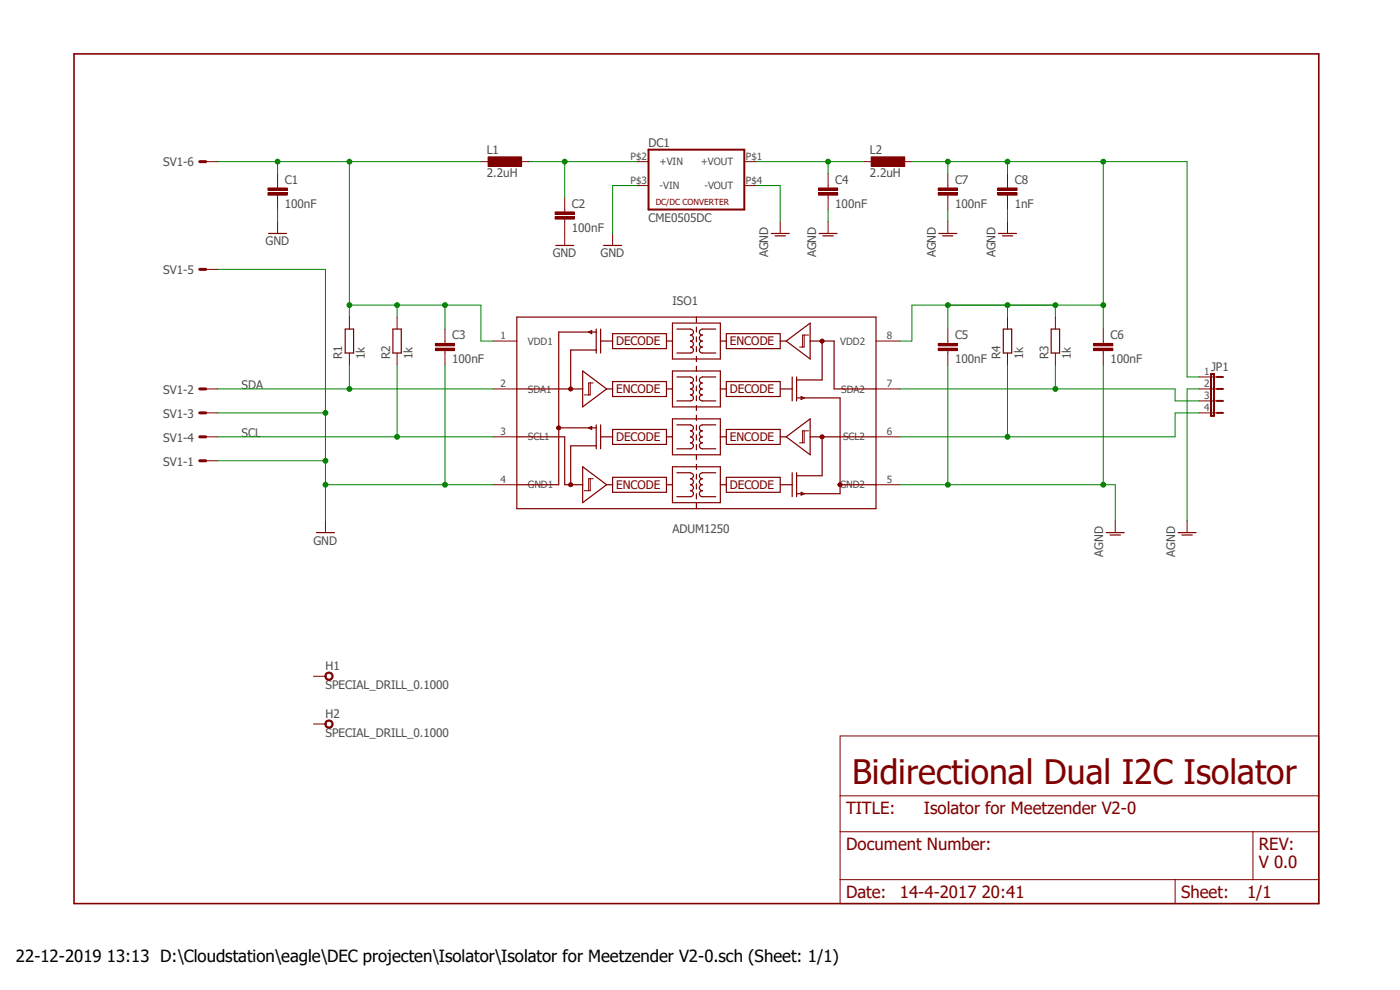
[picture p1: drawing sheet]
<svg xmlns="http://www.w3.org/2000/svg" width="297mm" height="210mm" viewBox="0 0 297 210" stroke-linecap="round" stroke-linejoin="round" font-family="sans-serif">
<path d="M15.2 11.1l265 181.1M280.2 11.1l-265 181.1" fill="none" stroke="#fff" stroke-width=".21"/>
<path d="M15.7 11.4h264.1v180.3h-264.1z" fill="none" stroke="#800000" stroke-width=".34"/>
<g fill="none" stroke="#800000" stroke-width=".21">
<path d="M135 34.3h2.6M135 39.4h2.6M157.9 34.3h2.5M157.9 39.4h2.5M175.7 39.4v.5M165.5 47v2.5M175.7 41.4v.5M69 110.4v2.6M236.6 110.4v2.6M251.8 110.4v2.6M178.2 156.1h101.6v35.6h-101.6zM178.2 176.4h101.6"/>
<path d="M178.2 168.8h101.6M265.8 176.4v10.2M178.2 186.6h101.6M249.3 186.6v5.1"/>
</g>
<path d="M163.6 49.5h3.8M164.4 50h2.2M67.1 113h3.9M234.7 113h3.8M235.5 113.5h2.2M249.9 113h3.8M250.7 113.5h2.2" fill="none" stroke="#800000" stroke-width=".25"/>
<path d="M137.6 31.7h20.3v12.7h-20.3z" fill="none" stroke="#800000" stroke-width=".42"/>
<path d="M173.7 40.9h4v.5h-4z" fill-rule="evenodd" fill="#800000"/>
<path d="M173.7 40.9h4v.5h-4z" fill="none" stroke="#800000" stroke-width=".21"/>
<path d="M173.7 39.9h4v.5h-4z" fill-rule="evenodd" fill="#800000"/>
<path d="M58.9 39.4v.5M173.7 39.9h4v.5h-4zM175.7 36.8v2.6M58.9 41.4v.5M175.7 41.9v2.5" fill="none" stroke="#800000" stroke-width=".21"/>
<path d="M56.9 40.9h4v.5h-4z" fill-rule="evenodd" fill="#800000"/>
<path d="M56.9 40.9h4v.5h-4z" fill="none" stroke="#800000" stroke-width=".21"/>
<path d="M56.9 39.9h4v.5h-4z" fill-rule="evenodd" fill="#800000"/>
<g fill="none" stroke="#800000" stroke-width=".21">
<path d="M43.6 34.3h2.6M56.9 39.9h4v.5h-4zM58.9 36.8v2.6M43.6 57.1h2.6M58.9 41.9v2.5M58.9 47v2.5M175.7 47v2.5M201.1 72.3v.6M201.1 74.4v.5M254.4 80h3.8M43.6 97.7h2.6M43.6 82.5h2.6"/>
<path d="M43.6 87.6h2.6M43.6 92.7h2.6M254.4 82.5h3.8M254.4 87.6h3.8M254.4 85h3.8"/>
</g>
<path d="M57 49.5h3.8M173.8 49.5h3.8M174.6 50h2.2" fill="none" stroke="#800000" stroke-width=".25"/>
<path d="M42.4 34.3h1.2M42.4 57.1h1.2M42.4 97.7h1.2M42.4 82.5h1.2M42.4 87.6h1.2M42.4 92.7h1.2" fill="none" stroke="#800000" stroke-width=".64"/>
<path d="M256.9 79.3h.7v8.9h-.7zM258.2 80h1.3M258.2 85h1.3M258.2 82.5h1.3M258.2 87.6h1.3" fill="none" stroke="#800000" stroke-width=".42"/>
<path d="M199.1 73.9h4v.5h-4z" fill-rule="evenodd" fill="#800000"/>
<path d="M199.1 73.9h4v.5h-4z" fill="none" stroke="#800000" stroke-width=".21"/>
<path d="M199.1 72.9h4v.5h-4z" fill-rule="evenodd" fill="#800000"/>
<path d="M199.1 72.9h4v.5h-4zM201.1 69.8v2.5M201.1 74.9v2.5" fill="none" stroke="#800000" stroke-width=".21"/>
<path d="M69.2 142.7a.88 .88 0 0 1 1.4 .3 .88 .88 0 0 1-.6 1.3 .88 .88 0 0 1-1.1-.8h.3a.64 .64 0 0 1 .9-.6 .64 .64 0 0 1 .1 1.1 .64 .64 0 0 1-1-.3v-.2h-.3z" fill-rule="evenodd" fill="#800000"/>
<path d="M66.5 143.5h2.5M69.2 142.7a.88 .88 0 0 1 1.4 .3 .88 .88 0 0 1-.6 1.3 .88 .88 0 0 1-1.1-.8h.3a.64 .64 0 0 1 .9-.6 .64 .64 0 0 1 .1 1.1 .64 .64 0 0 1-1-.3v-.2h-.3z" fill="none" stroke="#800000" stroke-width=".21"/>
<path d="M69.2 152.9a.88 .88 0 0 1 1.4 .3 .88 .88 0 0 1-.6 1.2 .88 .88 0 0 1-1.1-.8h.3a.64 .64 0 0 1 .9-.5 .64 .64 0 0 1 .1 1 .64 .64 0 0 1-1-.2v-.3h-.3z" fill-rule="evenodd" fill="#800000"/>
<g fill="none" stroke="#800000" stroke-width=".21">
<path d="M104.6 72.3h5M170.6 71.1v2.5h-1M171.5 71.1h-1.2v2.5M185.8 72.3h5.1M104.6 82.5h5M104.6 92.7h5M125.2 81.2v2.6h-1.2M125.9 81.2h-1v2.6M170.6 91.4v2.5h-1M171.5 91.4h-1.2v2.5M185.8 82.5h5.1M185.8 92.7h5.1"/>
<path d="M104.6 102.8h5M125.2 101.6v2.5h-1.2M125.9 101.6h-1v2.5M185.8 102.8h5.1M66.5 153.6h2.5M69.2 152.9a.88 .88 0 0 1 1.4 .3 .88 .88 0 0 1-.6 1.2 .88 .88 0 0 1-1.1-.8h.3a.64 .64 0 0 1 .9-.5 .64 .64 0 0 1 .1 1 .64 .64 0 0 1-1-.2v-.3h-.3z"/>
</g>
<g fill="none" stroke="#800000" stroke-width=".25">
<path d="M109.6 67.3h76.2v40.6h-76.2zM123.6 78.7l5.1 3.8-5.1 3.8zM124.9 70.4l.6-.3v.7zM126.5 70.4h-8v32.4h-8.9M126.5 69.8v5.1M126.5 74.3h-5.4v8.2M127.4 72.3h2.6M127.4 69.8v5.1M130 70.8h11.4v3.2h-11.4zM141.4 72.3h1.3M142.7 68.5h10.1v7.7h-10.1zM142.7 78.7h10.1v7.6h-10.1z"/>
<path d="M143.6 80h2.9a.64 .64 0 0 1 .6 .6 .64 .64 0 0 1-.6 .6 .64 .64 0 0 1 .6 .7 .64 .64 0 0 1-.6 .6 .64 .64 0 0 1 .6 .6 .64 .64 0 0 1-.6 .7 .64 .64 0 0 1 .6 .6 .64 .64 0 0 1-.6 .6h-2.9M143.6 69.8h2.9a.64 .64 0 0 1 .6 .6 .64 .64 0 0 1-.6 .7 .64 .64 0 0 1 .6 .6 .64 .64 0 0 1-.6 .6 .64 .64 0 0 1 .6 .7 .64 .64 0 0 1-.6 .6 .64 .64 0 0 1 .6 .7 .64 .64 0 0 1-.6 .6h-2.9M151.8 80h-2.8a.64 .64 0 0 0-.6 .6 .64 .64 0 0 0 .6 .6 .64 .64 0 0 0-.6 .7 .64 .64 0 0 0 .6 .6 .64 .64 0 0 0-.6 .6 .64 .64 0 0 0 .6 .7 .64 .64 0 0 0-.6 .6 .64 .64 0 0 0 .6 .6h2.8M151.8 69.8h-2.8a.64 .64 0 0 0-.6 .6 .64 .64 0 0 0 .6 .7 .64 .64 0 0 0-.6 .6 .64 .64 0 0 0 .6 .6 .64 .64 0 0 0-.6 .7 .64 .64 0 0 0 .6 .6 .64 .64 0 0 0-.6 .7 .64 .64 0 0 0 .6 .6h2.8M152.8 72.3h1.3M154.1 70.8h11.4v3.2h-11.4zM165.5 72.3h1.3M166.8 72.3l5.1-3.8v7.7zM168.1 80v5M169 80v5M171.9 72.3h5.1v10.2h8.8M174.4 72.3v8.3h-5.4"/>
<path d="M109.6 92.7h10.2v10.1h3.8M109.6 82.5h14M118.5 90.8h8M123.6 99l5.1 3.8-5.1 3.8zM124.9 90.8l.6-.3v.6zM126.5 90.1v5.1M126.5 94.6h-5.4v8.2M127.4 92.7h2.6M127.4 90.1v5.1M128.7 82.5h1.3M130 91.1h11.4v3.2h-11.4zM130 80.9h11.4v3.2h-11.4z"/>
<path d="M141.4 92.7h1.3M141.4 82.5h1.3M142.7 88.9h10.1v7.6h-10.1zM142.7 99h10.1v7.6h-10.1zM143.6 90.1h2.9a.64 .64 0 0 1 .6 .7 .64 .64 0 0 1-.6 .6 .64 .64 0 0 1 .6 .6 .64 .64 0 0 1-.6 .7 .64 .64 0 0 1 .6 .6 .64 .64 0 0 1-.6 .6 .64 .64 0 0 1 .6 .7 .64 .64 0 0 1-.6 .6h-2.9M151.8 90.1h-2.8a.64 .64 0 0 0-.6 .7 .64 .64 0 0 0 .6 .6 .64 .64 0 0 0-.6 .6 .64 .64 0 0 0 .6 .7 .64 .64 0 0 0-.6 .6 .64 .64 0 0 0 .6 .6 .64 .64 0 0 0-.6 .7 .64 .64 0 0 0 .6 .6h2.8M152.8 92.7h1.3M152.8 82.5h1.3M154.1 80.9h11.4v3.2h-11.4zM154.1 91.1h11.4v3.2h-11.4zM165.5 92.7h1.3M165.5 82.5h2.6"/>
<path d="M166.8 92.7l5.1-3.8v7.6zM169 84.4h9.2v20.3h-9.2M170 84.1l.6 .3-.6 .4zM171.9 92.7h13.9M174.4 92.7v8.2h-5.4M128.7 102.8h1.3M130 101.3h11.4v3.1h-11.4zM141.4 102.8h1.3M143.6 100.3h2.9a.64 .64 0 0 1 .6 .6 .64 .64 0 0 1-.6 .7 .64 .64 0 0 1 .6 .6 .64 .64 0 0 1-.6 .6 .64 .64 0 0 1 .6 .7 .64 .64 0 0 1-.6 .6 .64 .64 0 0 1 .6 .6 .64 .64 0 0 1-.6 .7h-2.9M151.8 100.3h-2.8a.64 .64 0 0 0-.6 .6 .64 .64 0 0 0 .6 .7 .64 .64 0 0 0-.6 .6 .64 .64 0 0 0 .6 .6 .64 .64 0 0 0-.6 .7 .64 .64 0 0 0 .6 .6 .64 .64 0 0 0-.6 .6 .64 .64 0 0 0 .6 .7h2.8M152.8 102.8h1.3M154.1 101.3h11.4v3.1h-11.4z"/>
<path d="M165.5 102.8h2.6M168.1 100.3v5.1M169 100.3v5.1M170 104.4l.6 .3-.6 .3zM178.2 102.8h7.6"/>
</g>
<path d="M120.7 82.3l.3-.2h.3l.2 .3v.3l-.5 .3-.4-.5 .4-.2 .2 .2-.2 .2-.1-.2h-.3z" fill-rule="evenodd" fill="#800000"/>
<path d="M120.7 82.3l.3-.2h.3l.2 .3v.3l-.5 .3-.4-.5 .4-.2 .2 .2-.2 .2-.1-.2h-.3z" fill="none" stroke="#800000" stroke-width=".21"/>
<path d="M120.7 102.5l.6-.1 .2 .3v.3l-.2 .2-.6-.1-.1-.3 .4-.1h.2v.2l-.2 .1-.4-.2z" fill-rule="evenodd" fill="#800000"/>
<path d="M120.7 102.5l.6-.1 .2 .3v.3l-.2 .2-.6-.1-.1-.3 .4-.1h.2v.2l-.2 .1-.4-.2z" fill="none" stroke="#800000" stroke-width=".21"/>
<path d="M118.2 90.5l.5-.1 .3 .2v.3l-.3 .2h-.5l-.1-.3 .4-.2 .2 .1-.2 .3-.1-.2h-.3z" fill-rule="evenodd" fill="#800000"/>
<path d="M118.2 90.5l.5-.1 .3 .2v.3l-.3 .2h-.5l-.1-.3 .4-.2 .2 .1-.2 .3-.1-.2h-.3z" fill="none" stroke="#800000" stroke-width=".21"/>
<path d="M174.1 92.4l.5-.1 .2 .2v.3l-.2 .2h-.5l-.2-.3 .5-.2 .2 .1-.2 .3-.2-.2h-.3z" fill-rule="evenodd" fill="#800000"/>
<path d="M174.1 92.4l.5-.1 .2 .2v.3l-.2 .2h-.5l-.2-.3 .5-.2 .2 .1-.2 .3-.2-.2h-.3z" fill="none" stroke="#800000" stroke-width=".21"/>
<path d="M177.9 102.5l.5-.1 .2 .3v.3l-.2 .2-.5-.1-.1-.3 .4-.1h.2l-.1 .3h-.2l-.3-.2z" fill-rule="evenodd" fill="#800000"/>
<path d="M177.9 102.5l.5-.1 .2 .3v.3l-.2 .2-.5-.1-.1-.3 .4-.1h.2l-.1 .3h-.2l-.3-.2z" fill="none" stroke="#800000" stroke-width=".21"/>
<path d="M174.1 72.1l.2-.2 .3 .1 .2 .2v.3l-.5 .3-.4-.5 .5-.1 .2 .1-.2 .3-.2-.3h-.3z" fill-rule="evenodd" fill="#800000"/>
<path d="M74.1 67.3v2.5M74.1 74.9v2.5M84.2 67.3v2.5M84.2 74.9v2.5M94.4 72.3v.6M94.4 74.4v.5M174.1 72.1l.2-.2 .3 .1 .2 .2v.3l-.5 .3-.4-.5 .5-.1 .2 .1-.2 .3-.2-.3h-.3zM213.7 67.3v2.5M213.7 74.9v2.5M223.9 67.3v2.5M223.9 74.9v2.5" fill="none" stroke="#800000" stroke-width=".21"/>
<g fill="none" stroke="#800000" stroke-width=".25">
<path d="M73.2 69.8h1.8v5.1h-1.8zM83.4 69.8h1.7v5.1h-1.7zM147.7 67.3v1.1M147.7 69.4v1M147.7 71.5v1M147.7 73.5v1.1M147.7 75.6v1.1M147.7 77.7v1.1M147.7 79.8v1.1M212.9 69.8h1.7v5.1h-1.7zM223 69.8h1.8v5.1h-1.8zM147.7 81.9v1"/>
<path d="M147.7 83.9v1.1M147.7 86v1.1M147.7 88.1v1.1M147.7 90.2v1.1M147.7 92.2v1.1M147.7 94.3v1.1M147.7 96.4v1.1M147.7 98.5v1.1M147.7 100.6v1M147.7 102.7v1.1M147.7 104.7v1.1M147.7 106.8v1.1"/>
</g>
<path d="M92.4 73.9h4v.5h-4z" fill-rule="evenodd" fill="#800000"/>
<path d="M92.4 73.9h4v.5h-4z" fill="none" stroke="#800000" stroke-width=".21"/>
<path d="M92.4 72.9h4v.5h-4z" fill-rule="evenodd" fill="#800000"/>
<path d="M92.4 72.9h4v.5h-4zM94.4 69.8v2.5M94.4 74.9v2.5M234.1 72.3v.6M234.1 74.4v.5" fill="none" stroke="#800000" stroke-width=".21"/>
<path d="M232 73.9h4.1v.5h-4.1z" fill-rule="evenodd" fill="#800000"/>
<path d="M232 73.9h4.1v.5h-4.1z" fill="none" stroke="#800000" stroke-width=".21"/>
<path d="M232 72.9h4.1v.5h-4.1z" fill-rule="evenodd" fill="#800000"/>
<path d="M232 72.9h4.1v.5h-4.1zM234.1 69.8v2.5M234.1 74.9v2.5" fill="none" stroke="#800000" stroke-width=".21"/>
<path d="M103.5 33.3h7.2v2h-7.2z" fill-rule="evenodd" fill="#800000"/>
<path d="M102 34.3h2.6M103.5 33.3h7.2v2h-7.2zM109.6 34.3h2.6" fill="none" stroke="#800000" stroke-width=".21"/>
<path d="M184.8 33.3h7.1v2h-7.1z" fill-rule="evenodd" fill="#800000"/>
<path d="M183.3 34.3h2.5M184.8 33.3h7.1v2h-7.1zM190.9 34.3h2.6M119.8 44.4v.6M119.8 46.5v.5" fill="none" stroke="#800000" stroke-width=".21"/>
<path d="M117.8 46h4v.5h-4z" fill-rule="evenodd" fill="#800000"/>
<path d="M117.8 46h4v.5h-4z" fill="none" stroke="#800000" stroke-width=".21"/>
<path d="M117.8 45h4v.5h-4z" fill-rule="evenodd" fill="#800000"/>
<path d="M201.1 39.4v.5M117.8 45h4v.5h-4zM119.8 41.9v2.5M119.8 47v5.1M201.1 41.4v.5" fill="none" stroke="#800000" stroke-width=".21"/>
<path d="M117.9 52.1h3.8" fill="none" stroke="#800000" stroke-width=".25"/>
<path d="M199.1 40.9h4v.5h-4z" fill-rule="evenodd" fill="#800000"/>
<path d="M199.1 40.9h4v.5h-4z" fill="none" stroke="#800000" stroke-width=".21"/>
<path d="M199.1 39.9h4v.5h-4z" fill-rule="evenodd" fill="#800000"/>
<path d="M199.1 39.9h4v.5h-4zM201.1 36.8v2.6M213.7 39.4v.5M130 49.5v2.6M201.1 41.9v2.5M201.1 47v2.5M213.7 41.4v.5" fill="none" stroke="#800000" stroke-width=".21"/>
<path d="M128.1 52.1h3.8M199.2 49.5h3.8M200 50h2.1" fill="none" stroke="#800000" stroke-width=".25"/>
<path d="M211.7 40.9h4.1v.5h-4.1z" fill-rule="evenodd" fill="#800000"/>
<path d="M211.7 40.9h4.1v.5h-4.1z" fill="none" stroke="#800000" stroke-width=".21"/>
<path d="M211.7 39.9h4.1v.5h-4.1z" fill-rule="evenodd" fill="#800000"/>
<path d="M211.7 39.9h4.1v.5h-4.1zM213.7 36.8v2.6M213.7 41.9v2.5M213.7 47v2.5" fill="none" stroke="#800000" stroke-width=".21"/>
<path d="M211.8 49.5h3.8M212.7 50h2.1" fill="none" stroke="#800000" stroke-width=".25"/>
<path d="M135 39.4h-5v10.1M69 57.1v53.3M46.2 97.7h22.8" fill="none" stroke="#008000" stroke-width=".21"/>
<circle cx="69" cy="97.7" r=".51" fill="#008000"/>
<g fill="none" stroke="#008000" stroke-width=".21">
<path d="M46.2 57.1h22.8M46.2 87.6h22.8"/>
<circle cx="69" cy="97.7" r=".51"/>
</g>
<circle cx="69" cy="87.6" r=".51" fill="#008000"/>
<g fill="none" stroke="#008000" stroke-width=".21">
<path d="M94.4 102.8h10.2"/>
<circle cx="69" cy="87.6" r=".51"/>
</g>
<circle cx="69" cy="102.8" r=".51" fill="#008000"/>
<g fill="none" stroke="#008000" stroke-width=".21">
<path d="M94.4 77.4v25.4h-25.4"/>
<circle cx="69" cy="102.8" r=".51"/>
</g>
<circle cx="94.4" cy="102.8" r=".51" fill="#008000"/>
<g fill="none" stroke="#008000" stroke-width=".21">
<path d="M160.4 39.4h5.1v7.6M58.9 44.4v2.6M234.1 77.4v25.4M190.9 102.8h45.7v7.6"/>
<circle cx="94.4" cy="102.8" r=".51"/>
</g>
<circle cx="234.1" cy="102.8" r=".51" fill="#008000"/>
<g fill="none" stroke="#008000" stroke-width=".21">
<path d="M201.1 77.4v25.4"/>
<circle cx="234.1" cy="102.8" r=".51"/>
</g>
<circle cx="201.1" cy="102.8" r=".51" fill="#008000"/>
<g fill="none" stroke="#008000" stroke-width=".21">
<path d="M175.7 44.4v2.6M201.1 44.4v2.6M213.7 44.4v2.6M190.9 72.3h2.6v-7.6h40.6v-30.4h17.7v45.7h2.6M201.1 64.7v5.1M213.7 64.7v2.6M223.9 64.7v2.6M254.4 82.5h-2.6v27.9"/>
<circle cx="201.1" cy="102.8" r=".51"/>
</g>
<circle cx="213.7" cy="64.7" r=".51" fill="#008000"/>
<circle cx="213.7" cy="64.7" r=".51" fill="none" stroke="#008000" stroke-width=".21"/>
<circle cx="223.9" cy="64.7" r=".51" fill="#008000"/>
<g fill="none" stroke="#008000" stroke-width=".21">
<path d="M201.1 64.7h22.8M234.1 64.7v5.1"/>
<circle cx="223.9" cy="64.7" r=".51"/>
</g>
<circle cx="201.1" cy="64.7" r=".51" fill="#008000"/>
<g fill="none" stroke="#008000" stroke-width=".21">
<path d="M193.5 34.3h40.6M201.1 34.3v2.5"/>
<circle cx="201.1" cy="64.7" r=".51"/>
</g>
<circle cx="201.1" cy="34.3" r=".51" fill="#008000"/>
<circle cx="201.1" cy="34.3" r=".51" fill="none" stroke="#008000" stroke-width=".21"/>
<circle cx="234.1" cy="34.3" r=".51" fill="#008000"/>
<circle cx="234.1" cy="34.3" r=".51" fill="none" stroke="#008000" stroke-width=".21"/>
<circle cx="234.1" cy="64.7" r=".51" fill="#008000"/>
<g fill="none" stroke="#008000" stroke-width=".21">
<path d="M213.7 34.3v2.5"/>
<circle cx="234.1" cy="64.7" r=".51"/>
</g>
<circle cx="213.7" cy="34.3" r=".51" fill="#008000"/>
<g fill="none" stroke="#008000" stroke-width=".21">
<path d="M74.1 77.4v5.1M46.2 82.5h58.4"/>
<circle cx="213.7" cy="34.3" r=".51"/>
</g>
<circle cx="74.1" cy="82.5" r=".51" fill="#008000"/>
<g fill="none" stroke="#008000" stroke-width=".21">
<path d="M84.2 77.4v15.3M46.2 92.7h58.4"/>
<circle cx="74.1" cy="82.5" r=".51"/>
</g>
<circle cx="84.2" cy="92.7" r=".51" fill="#008000"/>
<g fill="none" stroke="#008000" stroke-width=".21">
<path d="M46.2 34.3h27.9M58.9 34.3v2.5M74.1 64.7h27.9v7.6h2.6"/>
<circle cx="84.2" cy="92.7" r=".51"/>
</g>
<circle cx="58.9" cy="34.3" r=".51" fill="#008000"/>
<g fill="none" stroke="#008000" stroke-width=".21">
<path d="M74.1 34.3v33M84.2 64.7v2.6"/>
<circle cx="58.9" cy="34.3" r=".51"/>
</g>
<circle cx="74.1" cy="64.7" r=".51" fill="#008000"/>
<circle cx="74.1" cy="64.7" r=".51" fill="none" stroke="#008000" stroke-width=".21"/>
<circle cx="84.2" cy="64.7" r=".51" fill="#008000"/>
<g fill="none" stroke="#008000" stroke-width=".21">
<path d="M94.4 64.7v5.1"/>
<circle cx="84.2" cy="64.7" r=".51"/>
</g>
<circle cx="94.4" cy="64.7" r=".51" fill="#008000"/>
<g fill="none" stroke="#008000" stroke-width=".21">
<path d="M74.1 34.3h27.9"/>
<circle cx="94.4" cy="64.7" r=".51"/>
</g>
<circle cx="74.1" cy="34.3" r=".51" fill="#008000"/>
<g fill="none" stroke="#008000" stroke-width=".21">
<path d="M223.9 77.4v5.1M190.9 82.5h58.4v2.5h5.1"/>
<circle cx="74.1" cy="34.3" r=".51"/>
</g>
<circle cx="223.9" cy="82.5" r=".51" fill="#008000"/>
<g fill="none" stroke="#008000" stroke-width=".21">
<path d="M213.7 77.4v15.3M254.4 87.6h-5.1v5.1h-58.4"/>
<circle cx="223.9" cy="82.5" r=".51"/>
</g>
<circle cx="213.7" cy="92.7" r=".51" fill="#008000"/>
<g fill="none" stroke="#008000" stroke-width=".21">
<path d="M160.4 34.3h22.9M175.7 34.3v2.5"/>
<circle cx="213.7" cy="92.7" r=".51"/>
</g>
<circle cx="175.7" cy="34.3" r=".51" fill="#008000"/>
<g fill="none" stroke="#008000" stroke-width=".21">
<path d="M112.2 34.3h22.8M119.8 34.3v7.6"/>
<circle cx="175.7" cy="34.3" r=".51"/>
</g>
<circle cx="119.8" cy="34.3" r=".51" fill="#008000"/>
<circle cx="119.8" cy="34.3" r=".51" fill="none" stroke="#008000" stroke-width=".21"/>
<text font-size="7.2" fill="#800000" x="180.8" y="166.3">Bidirectional Dual I2C Isolator</text>
<g font-size="3.6" fill="#800000">
<text x="179.5" y="172.6">TITLE:</text>
<text x="196" y="172.6">Isolator for Meetzender V2-0</text>
<text x="179.5" y="180.3">Document Number:</text>
<text x="267.1" y="184.1">V 0.0</text>
<text x="267.1" y="180.3">REV:</text>
<text x="179.5" y="190.4">Date:</text>
<text x="190.9" y="190.4">14-4-2017 20:41</text>
<text x="250.6" y="190.4">Sheet:</text>
<text x="264.6" y="190.4">1/1</text>
</g>
<text font-size="3.6" x="3.4" y="204">22-12-2019 13:13 D:\Cloudstation\eagle\DEC projecten\Isolator\Isolator for Meetzender V2-0.sch (Sheet: 1/1)</text>
<g font-size="2.5" fill="#505050">
<text x="34.6" y="35.3">SV1-6</text>
<text x="103.3" y="32.8">L1</text>
<text x="137.6" y="31.1">DC1</text>
<text x="184.6" y="32.8">L2</text>
<text x="60.4" y="39">C1</text>
<text x="103.3" y="37.6">2.2uH</text>
<text x="177.2" y="39">C4</text>
<text x="184.6" y="37.6">2.2uH</text>
<text x="202.6" y="39">C7</text>
<text x="215.3" y="39">C8</text>
<text x="60.4" y="44.1">100nF</text>
<text x="121.3" y="44.1">C2</text>
<text x="137.6" y="47">CME0505DC</text>
<text x="177.2" y="44.1">100nF</text>
<text x="202.6" y="44.1">100nF</text>
<text x="215.3" y="44.1">1nF</text>
<text x="56.3" y="52.1">GND</text>
<text x="121.3" y="49.1">100nF</text>
<text x="34.6" y="58.2">SV1-5</text>
<text x="117.3" y="54.6">GND</text>
<text x="127.4" y="54.6">GND</text>
<text x="163" y="54.6" transform="rotate(-90 163 54.6)">AGND</text>
<text x="173.1" y="54.6" transform="rotate(-90 173.1 54.6)">AGND</text>
<text x="198.5" y="54.6" transform="rotate(-90 198.5 54.6)">AGND</text>
<text x="211.2" y="54.6" transform="rotate(-90 211.2 54.6)">AGND</text>
<text x="142.7" y="64.7">ISO1</text>
<text x="95.9" y="72">C3</text>
<text x="202.6" y="72">C5</text>
<text x="235.6" y="72">C6</text>
<text x="72.6" y="76.2" transform="rotate(-90 72.6 76.2)">R1</text>
<text x="77.4" y="76.2" transform="rotate(-90 77.4 76.2)">1k</text>
<text x="82.8" y="76.2" transform="rotate(-90 82.8 76.2)">R2</text>
<text x="87.5" y="76.2" transform="rotate(-90 87.5 76.2)">1k</text>
<text x="95.9" y="77">100nF</text>
<text x="202.6" y="77">100nF</text>
<text x="212.3" y="76.2" transform="rotate(-90 212.3 76.2)">R4</text>
<text x="217" y="76.2" transform="rotate(-90 217 76.2)">1k</text>
<text x="222.4" y="76.2" transform="rotate(-90 222.4 76.2)">R3</text>
<text x="227.2" y="76.2" transform="rotate(-90 227.2 76.2)">1k</text>
<text x="235.6" y="77">100nF</text>
<text x="34.6" y="83.5">SV1-2</text>
<text x="51.3" y="82.5">SDA</text>
<text x="256.9" y="78.7">JP1</text>
<text x="34.6" y="88.6">SV1-3</text>
<text x="34.6" y="93.7">SV1-4</text>
<text x="51.3" y="92.7">SCL</text>
<text x="34.6" y="98.8">SV1-1</text>
<text x="142.7" y="113">ADUM1250</text>
<text x="66.5" y="115.5">GND</text>
<text x="234.1" y="118.1" transform="rotate(-90 234.1 118.1)">AGND</text>
<text x="249.3" y="118.1" transform="rotate(-90 249.3 118.1)">AGND</text>
<text x="69" y="142.2">H1</text>
<text x="69" y="146.3">SPECIAL_DRILL_0.1000</text>
<text x="69" y="152.3">H2</text>
<text x="69" y="156.4">SPECIAL_DRILL_0.1000</text>
</g>
<g font-size="2.5" fill="#800000">
<text x="130.7" y="73.2">DECODE</text>
<text x="154.9" y="73.2">ENCODE</text>
<text x="130.7" y="83.4">ENCODE</text>
<text x="154.8" y="83.4">DECODE</text>
<text x="130.7" y="93.5">DECODE</text>
<text x="154.9" y="93.5">ENCODE</text>
<text x="130.7" y="103.7">ENCODE</text>
<text x="154.8" y="103.7">DECODE</text>
</g>
<g font-size="2.1" fill="#505050">
<text x="133.8" y="33.9">P$2</text>
<text x="139.9" y="35.1">+VIN</text>
<text x="148.7" y="35.1">+VOUT</text>
<text x="158.2" y="33.9">P$1</text>
<text x="133.8" y="39">P$3</text>
<text x="139.9" y="40.1">-VIN</text>
<text x="149.4" y="40.1">-VOUT</text>
<text x="158.2" y="39">P$4</text>
<text x="106.2" y="72">1</text>
<text x="112" y="73.1">VDD1</text>
<text x="178.2" y="73.1">VDD2</text>
<text x="188.2" y="72">8</text>
<text x="106.2" y="82.2">2</text>
<text x="112" y="83.3">SDA1</text>
<text x="178.5" y="83.3">SDA2</text>
<text x="188.2" y="82.2">7</text>
<text x="255.4" y="79.6">1</text>
<text x="255.4" y="82.2">2</text>
<text x="255.4" y="84.7">3</text>
<text x="255.4" y="87.2">4</text>
<text x="106.2" y="92.3">3</text>
<text x="112" y="93.4">SCL1</text>
<text x="178.9" y="93.4">SCL2</text>
<text x="188.2" y="92.3">6</text>
<text x="106.2" y="102.5">4</text>
<text x="112" y="103.6">GND1</text>
<text x="178.1" y="103.6">GND2</text>
<text x="188.2" y="102.5">5</text>
</g>
<text font-size="1.8" fill="#800000" x="139.1" y="43.6">DC/DC CONVERTER</text>
</svg>
